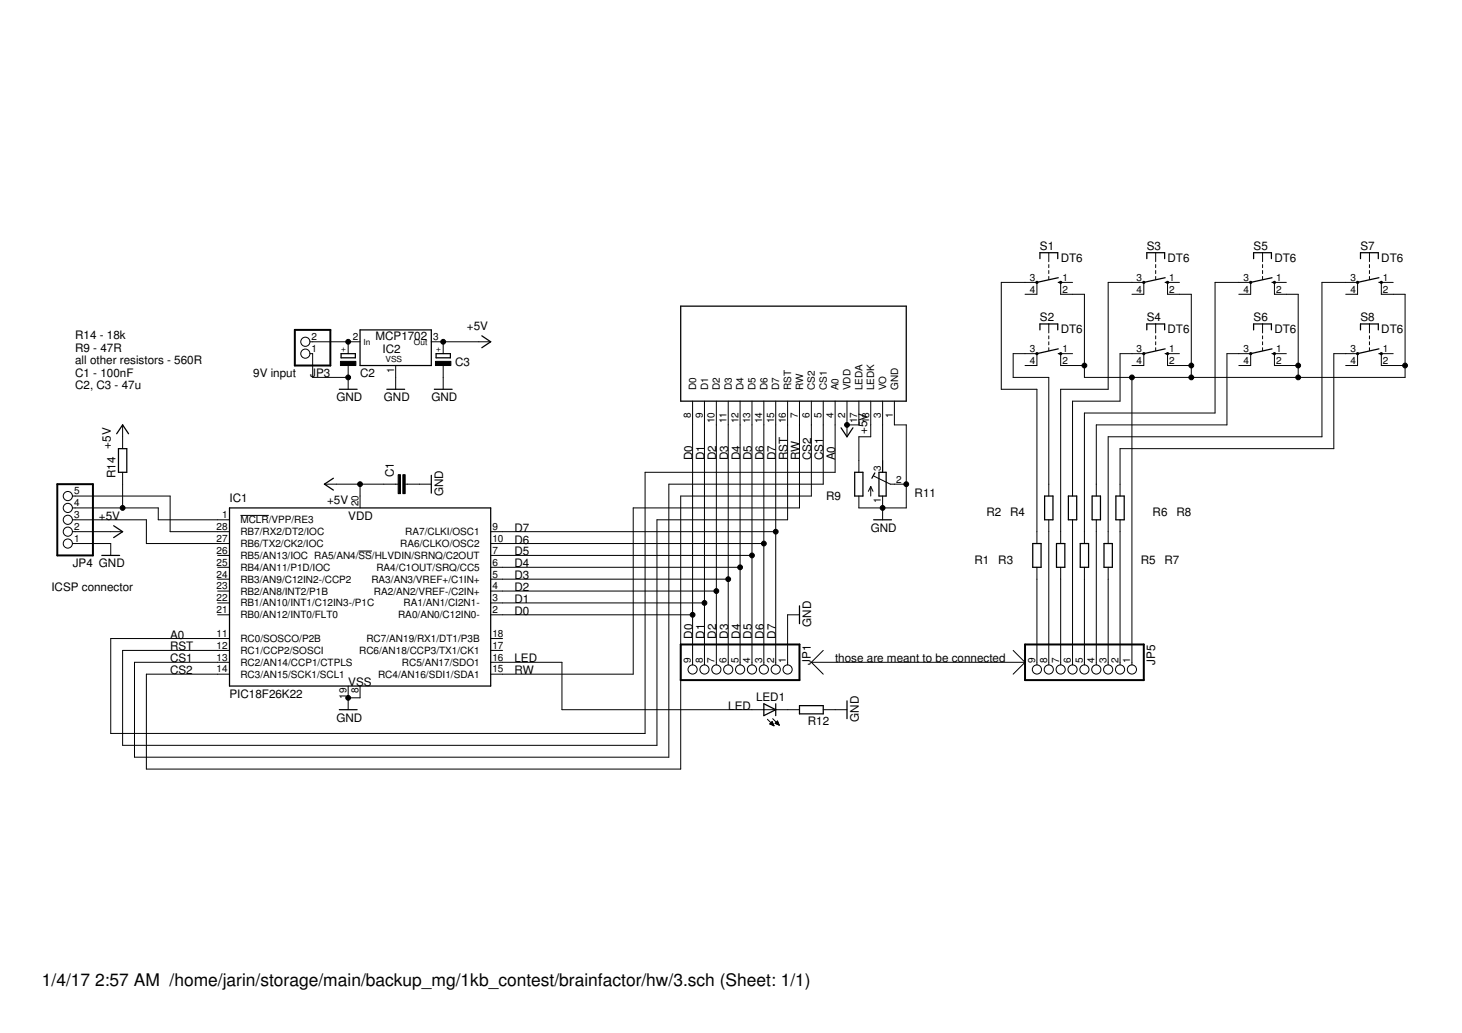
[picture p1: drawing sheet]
<svg xmlns="http://www.w3.org/2000/svg" width="297mm" height="210mm" viewBox="0 0 297 210" stroke-linecap="round" stroke-linejoin="round" font-family="sans-serif">
<g fill="none" stroke="#000" stroke-width=".2">
<path d="M208.3 59.8h2.4v-2.4h-7.3v21.7h7.3v31.3M213.1 51.4v1.8M213.1 53.8v.6M213.1 55v.6M213.1 56.2v.6M217.9 57.4h-2.4v2.4h4.8v16.9h65.2v-16.9h-4.9v-2.4h2.5M230 59.8h2.4v-2.4h-7.3v21.7h-9.6v31.3M234.8 51.4v1.8M234.8 53.8v.6M234.8 55v.6M234.8 56.2v.6M239.6 57.4h-2.4v2.4h4.8v16.9"/>
<path d="M251.7 59.8h2.4v-2.4h-7.2v26.5h-26.6v26.5M256.5 51.4v1.8M256.5 53.8v.6M256.5 55v.6M256.5 56.2v.6M261.3 57.4h-2.4v2.4h4.9v16.9M273.4 59.8h2.4v-2.4h-7.2v31.4h-43.5v21.6M278.2 51.4v1.8M278.2 53.8v.6M278.2 55v.6M278.2 56.2v.6M63 71.9h.5v4.8h7.2"/>
<path d="M63 69.4h10.2M70.7 69.4v2.5M70.7 74.3v4.8M80.4 74.3v4.8M87.6 69.4h12.1M90 69.4v2.5M90 74.3v4.8M208.3 74.3h2.4v-2.4h-4.9v4.8h7.3v24.1M213.1 65.8v1.8M213.1 68.2v.7M213.1 69.4v.7M213.1 70.7v.5"/>
<path d="M217.9 71.9h-2.4v2.4h4.8M230 74.3h2.4v-2.4h-4.8v9.6h-9.7v19.3M230 76.7v58.4M234.8 65.8v1.8M234.8 68.2v.7M234.8 69.4v.7M234.8 70.7v.5M239.6 71.9h-2.4v2.4h4.8M251.7 74.3h2.4v-2.4h-4.8v14.4h-26.6v14.5M256.5 65.8v1.8M256.5 68.2v.7M256.5 69.4v.7"/>
<path d="M256.5 70.7v.5M261.3 71.9h-2.4v2.4h4.9M273.4 74.3h2.4v-2.4h-4.8v19.3h-43.4v9.6M278.2 65.8v1.8M278.2 68.2v.7M278.2 69.4v.7M278.2 70.7v.5M283.1 71.9h-2.5v2.4h4.9M24.9 86.3v4.9M24.9 96v7.2M65.9 98.4h15M73.2 98.4v4.8"/>
<path d="M82.3 98.4h5.3M140.7 81.5v53.6M143.1 81.5v53.6M145.5 81.5v53.6M148 81.5v53.6M150.4 81.5v53.6M152.8 81.5v53.6M155.2 81.5v53.6M157.6 81.5v53.6M160 81.5v24.1h-26.5v45.8h-108.6v-19.2h21.7M162.4 81.5v21.7h-33.7v33.8h-29M164.8 81.5v19.3h-26.5v55.5h-108.6v-19.3h16.9"/>
<path d="M167.3 81.5v16.9h-31.4v55.5h-108.6v-19.3h19.3M169.7 81.5v14.5h-38.6v53h-108.6v-19.2h24.1M172.1 81.5v7.3M174.5 81.5v4.8h-2.4M176.9 81.5v7.3h-2.4v7.2M176.9 98.9v1.9M176.9 98.9l-.5 .9M176.9 98.9l.5 .9M177.5 96.7l3.4 1.7h3.2M179.3 81.5v14.5M181.7 81.5v4.8h2.4v16.9h-9.6v-2.4M14.7 105.6h15v4.8h16.9"/>
<path d="M14.7 103.2h17.5v2.4h14.4M14.7 108h10.2M14.7 100.8h19.9v7.2h12M14.7 110.4h7.8v2.5M44.2 117.7h2.4M44.2 112.9h2.4M44.2 115.3h2.4M48.9 104.7h5.7M72.9 112h2.7M99.7 117.7h48.3M99.7 112.9h53.1M99.7 108h57.9"/>
<path d="M99.7 110.4h55.5M99.7 115.3h50.7M179.3 100.8v4.8M210.7 115.3v19.8M213.1 105.6v29.5M215.5 115.3v19.8M217.9 105.6v29.5M220.3 115.3v19.8M222.7 105.6v29.5M225.1 115.3v19.8M227.6 105.6v29.5M44.2 124.9h2.4"/>
<path d="M44.2 122.5h2.4M44.2 120.1h2.4M70.7 139.4v4.8M73.2 139.4v2.4h-2.5M99.7 124.9h41M99.7 122.5h43.4M99.7 120.1h45.8M99.7 129.8h2.4M99.7 132.2h2.4M99.7 134.6h14.5v9.6h48.2M162.4 124.9h-2.4v10.2M164.8 134.6h43.5"/>
<path d="M164.8 134.6l2.5 2.4M167.3 132.2l-2.5 2.4M205.8 132.2l2.5 2.4M208.3 134.6l-2.5 2.4M155.9 146.2l1.3 1.3M156.4 147.1l.5-.5 .3 .9zM156.4 147.1h.7M156.5 147h.5M156.6 146.9h.4M156.7 147.2h.4M156.7 146.8h.3M156.8 146.7h.1"/>
<path d="M157 147.4h.2M157 146l1.3 1.4M157.2 147.5h.1M157.5 147h.7M157.6 146.9h.5M157.7 146.8h.4M157.8 147.1h.4M157.8 146.7h.2M157.9 146.6h.1M158 146.5l-.5 .5 .8 .4M158 146.5l.3 .9M158.1 147.2h.2"/>
<path d="M167.3 144.2h4.8"/>
<circle cx="62" cy="71.9" r=".93"/>
<circle cx="62" cy="69.4" r=".93"/>
<circle cx="13.8" cy="108" r=".93"/>
<circle cx="13.8" cy="103.2" r=".93"/>
<circle cx="13.8" cy="105.6" r=".93"/>
<circle cx="13.8" cy="100.8" r=".93"/>
<circle cx="13.8" cy="110.4" r=".93"/>
<circle cx="140.7" cy="136" r=".93"/>
<circle cx="143.1" cy="136" r=".93"/>
<circle cx="145.5" cy="136" r=".93"/>
<circle cx="148" cy="136" r=".93"/>
<circle cx="150.4" cy="136" r=".93"/>
<circle cx="152.8" cy="136" r=".93"/>
<circle cx="155.2" cy="136" r=".93"/>
<circle cx="157.6" cy="136" r=".93"/>
<circle cx="160" cy="136" r=".93"/>
<circle cx="210.7" cy="136" r=".93"/>
<circle cx="213.1" cy="136" r=".93"/>
<circle cx="215.5" cy="136" r=".93"/>
<circle cx="217.9" cy="136" r=".93"/>
<circle cx="220.3" cy="136" r=".93"/>
<circle cx="222.7" cy="136" r=".93"/>
<circle cx="225.1" cy="136" r=".93"/>
<circle cx="227.6" cy="136" r=".93"/>
<circle cx="230" cy="136" r=".93"/>
</g>
<g fill="none" stroke="#000" stroke-width=".25">
<path d="M211.3 52.6v-1.2h3.6v1.2M215 57.4h.5M215 56.4l-4.3 1M233 52.6v-1.2h3.6v1.2M236.7 57.4h.5M236.7 56.4l-4.3 1M254.7 52.6v-1.2h3.6v1.2M258.4 57.4h.5M258.4 56.4l-4.3 1M276.4 52.6v-1.2h3.6v1.2M280.2 57.4h.4M280.2 56.4l-4.4 1"/>
<path d="M68.9 79.1h3.7M69.3 71.9h2.9v.8h-2.9zM73.2 67h14.4v7.3h-14.4zM78.6 79.1h3.6M88.2 79.1h3.7M88.6 71.9h2.9v.8h-2.9zM97.9 68.2l1.8 1.2-1.8 1.3M138.3 62.2h45.8v19.3h-45.8zM211.3 67v-1.2h3.6v1.2M215 71.9h.5M215 70.9l-4.3 1M233 67v-1.2h3.6v1.2"/>
<path d="M236.7 71.9h.5M236.7 70.9l-4.3 1M254.7 67v-1.2h3.6v1.2M258.4 71.9h.5M258.4 70.9l-4.3 1M276.4 67v-1.2h3.6v1.2M280.2 71.9h.4M280.2 70.9l-4.4 1M23.7 88.1l1.2-1.8 1.2 1.8M24.1 91.2h1.7v4.8h-1.7zM67.7 97.2l-1.8 1.2 1.8 1.2M87.6 96.6v3.6"/>
<path d="M170.9 86.9l1.2 1.9 1.2-1.9M173.7 96h1.6v4.8h-1.6zM177.7 96.1l-.6 1.1M178.6 96h1.4v4.8h-1.4zM20.7 112.9h3.6M23.1 106.8l1.8 1.2-1.8 1.2M46.6 103.2h53.1v36.2h-53.1zM177.5 105.6h3.6M209.8 110.4h1.7v4.9h-1.7zM212.2 100.8h1.7v4.8h-1.7zM214.7 110.4h1.6v4.9h-1.6zM217.1 100.8h1.7v4.8h-1.7z"/>
<path d="M219.5 110.4h1.7v4.9h-1.7zM221.9 100.8h1.7v4.8h-1.7zM224.3 110.4h1.7v4.9h-1.7zM226.7 100.8h1.7v4.8h-1.7zM162.4 123.1v3.6M68.9 144.2h3.7M155.2 143l2.4 1.2-2.4 1.2zM157.6 143v2.4M162.4 143.4h4.9v1.7h-4.9zM172.1 142.4v3.6"/>
</g>
<g fill="none" stroke="#000" stroke-width=".4">
<path d="M59.9 67h7.2v7.3h-7.2zM11.6 98.4h7.3v14.5h-7.3zM138.3 131h24.1v7.2h-24.1zM208.3 131h24.1v7.2h-24.1z"/>
<circle cx="210.7" cy="57.4" r=".13"/>
<circle cx="215.5" cy="57.4" r=".13"/>
<circle cx="232.4" cy="57.4" r=".13"/>
<circle cx="237.2" cy="57.4" r=".13"/>
<circle cx="254.1" cy="57.4" r=".13"/>
<circle cx="258.9" cy="57.4" r=".13"/>
<circle cx="275.8" cy="57.4" r=".13"/>
<circle cx="280.6" cy="57.4" r=".13"/>
<circle cx="210.7" cy="71.9" r=".13"/>
<circle cx="215.5" cy="71.9" r=".13"/>
<circle cx="232.4" cy="71.9" r=".13"/>
<circle cx="237.2" cy="71.9" r=".13"/>
<circle cx="254.1" cy="71.9" r=".13"/>
<circle cx="258.9" cy="71.9" r=".13"/>
<circle cx="275.8" cy="71.9" r=".13"/>
<circle cx="280.6" cy="71.9" r=".13"/>
</g>
<path d="M69.2 73.4h3.1v.9h-3.1zM88.5 73.4h3.1v.9h-3.1zM80.9 96.5h.5v3.8h-.5zM81.9 96.5h.4v3.8h-.4z" fill="#000" stroke="#000" stroke-width=".2"/>
<g fill="#000" stroke="#000" stroke-width=".2">
<circle cx="70.7" cy="69.4" r=".49"/>
<circle cx="70.7" cy="76.7" r=".49"/>
<circle cx="90" cy="69.4" r=".49"/>
<circle cx="220.3" cy="74.3" r=".49"/>
<circle cx="230" cy="76.7" r=".49"/>
<circle cx="242" cy="74.3" r=".49"/>
<circle cx="242" cy="76.7" r=".49"/>
<circle cx="263.8" cy="74.3" r=".49"/>
<circle cx="263.8" cy="76.7" r=".49"/>
<circle cx="285.5" cy="74.3" r=".49"/>
<circle cx="73.2" cy="98.4" r=".49"/>
<circle cx="172.1" cy="86.3" r=".49"/>
<circle cx="184.1" cy="98.4" r=".49"/>
<circle cx="24.9" cy="103.2" r=".49"/>
<circle cx="148" cy="117.7" r=".49"/>
<circle cx="150.4" cy="115.3" r=".49"/>
<circle cx="152.8" cy="112.9" r=".49"/>
<circle cx="155.2" cy="110.4" r=".49"/>
<circle cx="157.6" cy="108" r=".49"/>
<circle cx="179.3" cy="103.2" r=".49"/>
<circle cx="140.7" cy="124.9" r=".49"/>
<circle cx="143.1" cy="122.5" r=".49"/>
<circle cx="145.5" cy="120.1" r=".49"/>
<circle cx="70.7" cy="141.8" r=".49"/>
</g>
<g font-size="3.5">
<text x="8.5" y="200.4">1/4/17</text>
<text x="19.3" y="200.4">2:57 AM /home/jarin/storage/main/backup_mg/1kb_contest/brainfactor/hw/3.sch (Sheet: 1/1)</text>
</g>
<g font-size="2.4">
<text x="211.3" y="50.8">S1</text>
<text x="215.5" y="53.2">DT6</text>
<text x="233" y="50.8">S3</text>
<text x="237.2" y="53.2">DT6</text>
<text x="254.7" y="50.8">S5</text>
<text x="258.9" y="53.2">DT6</text>
<text x="276.4" y="50.8">S7</text>
<text x="280.6" y="53.2">DT6</text>
<text x="211.3" y="65.2">S2</text>
<text x="233" y="65.2">S4</text>
<text x="254.7" y="65.2">S6</text>
<text x="276.4" y="65.2">S8</text>
<text x="15.3" y="68.9">R14 - 18k</text>
<text x="15.3" y="71.5">R9 - 47R</text>
<text x="76.3" y="69.1">MCP1702</text>
<text x="77.7" y="71.6">IC2</text>
<text x="94.9" y="67">+5V</text>
<text x="215.5" y="67.6">DT6</text>
<text x="237.2" y="67.6">DT6</text>
<text x="258.9" y="67.6">DT6</text>
<text x="280.6" y="67.6">DT6</text>
<text x="15.3" y="74">all other resistors - 560R</text>
<text x="15.3" y="76.6">C1 - 100nF</text>
<text x="51.4" y="76.7">9V input</text>
<text x="63" y="76.6">J</text>
<text x="64.2" y="76.6">P3</text>
<text x="73.2" y="76.7">C2</text>
<text x="92.5" y="74.3">C3</text>
<text x="15.3" y="79.1">C2, C3 - 47u</text>
<text x="68.3" y="81.5">GND</text>
<text x="78" y="81.5">GND</text>
<text x="87.6" y="81.5">GND</text>
<text x="176.2" y="88.2" transform="rotate(-90 176.2 88.2)">+5V</text>
<text x="22.5" y="91.2" transform="rotate(-90 22.5 91.2)">+5V</text>
<text x="140.7" y="93.6" transform="rotate(-90 140.7 93.6)">D0</text>
<text x="143.1" y="93.6" transform="rotate(-90 143.1 93.6)">D1</text>
<text x="145.5" y="93.6" transform="rotate(-90 145.5 93.6)">D2</text>
<text x="148" y="93.6" transform="rotate(-90 148 93.6)">D3</text>
<text x="150.4" y="93.6" transform="rotate(-90 150.4 93.6)">D4</text>
<text x="152.8" y="93.6" transform="rotate(-90 152.8 93.6)">D5</text>
<text x="155.2" y="93.6" transform="rotate(-90 155.2 93.6)">D6</text>
<text x="157.6" y="93.6" transform="rotate(-90 157.6 93.6)">D7</text>
<text x="160" y="93.6" transform="rotate(-90 160 93.6)">RST</text>
<text x="162.4" y="93.6" transform="rotate(-90 162.4 93.6)">RW</text>
<text x="164.8" y="93.6" transform="rotate(-90 164.8 93.6)">CS2</text>
<text x="167.3" y="93.6" transform="rotate(-90 167.3 93.6)">CS1</text>
<text x="169.7" y="93.6" transform="rotate(-90 169.7 93.6)">A0</text>
<text x="23.5" y="97.2" transform="rotate(-90 23.5 97.2)">R14</text>
<text x="80" y="96.9" transform="rotate(-90 80 96.9)">C1</text>
<text x="90" y="100.8" transform="rotate(-90 90 100.8)">GND</text>
<text x="167.8" y="101.5">R9</text>
<text x="185.8" y="100.9">R11</text>
<text x="20.1" y="105.6">+5V</text>
<text x="46.6" y="102">IC1</text>
<text x="66.5" y="102.5">+5V</text>
<text x="70.7" y="105.6">VDD</text>
<text x="200.4" y="104.9">R2</text>
<text x="205.2" y="104.9">R4</text>
<text x="234.2" y="104.9">R6</text>
<text x="239" y="104.9">R8</text>
<text x="104.5" y="112.9">D5</text>
<text x="104.5" y="110.5">D6</text>
<text x="104.5" y="108">D7</text>
<text x="176.9" y="108">GND</text>
<text x="14.8" y="115.2">JP4 GND</text>
<text x="104.5" y="117.7">D3</text>
<text x="104.5" y="115.3">D4</text>
<text x="198" y="114.6">R1</text>
<text x="202.8" y="114.6">R3</text>
<text x="231.8" y="114.6">R5</text>
<text x="236.6" y="114.6">R7</text>
<text x="10.4" y="120.1">ICSP connector</text>
<text x="104.5" y="124.9">D0</text>
<text x="104.5" y="122.5">D1</text>
<text x="104.5" y="120.1">D2</text>
<text x="34.6" y="129.7">A0</text>
<text x="140.7" y="129.7" transform="rotate(-90 140.7 129.7)">D0</text>
<text x="143.1" y="129.7" transform="rotate(-90 143.1 129.7)">D1</text>
<text x="145.5" y="129.7" transform="rotate(-90 145.5 129.7)">D2</text>
<text x="148" y="129.7" transform="rotate(-90 148 129.7)">D3</text>
<text x="150.4" y="129.7" transform="rotate(-90 150.4 129.7)">D4</text>
<text x="152.8" y="129.7" transform="rotate(-90 152.8 129.7)">D5</text>
<text x="155.2" y="129.7" transform="rotate(-90 155.2 129.7)">D6</text>
<text x="157.6" y="129.7" transform="rotate(-90 157.6 129.7)">D7</text>
<text x="164.8" y="127.3" transform="rotate(-90 164.8 127.3)">GND</text>
<text x="34.6" y="132.2">RST</text>
<text x="34.6" y="134.6">CS1</text>
<text x="34.6" y="137">CS2</text>
<text x="104.5" y="137">RW</text>
<text x="104.5" y="134.6">LED</text>
<text x="164.7" y="135" transform="rotate(-90 164.7 135)">JP1</text>
<text x="169.7" y="134.6">those are meant to be connected</text>
<text x="234.7" y="135" transform="rotate(-90 234.7 135)">JP5</text>
<text x="46.6" y="141.8">PIC18F26K22</text>
<text x="70.7" y="139.4">VSS</text>
<text x="153.6" y="142.5">LED1</text>
<text x="68.3" y="146.6">GND</text>
<text x="148" y="144.2">LED</text>
<text x="164.1" y="147.3">R12</text>
<text x="174.5" y="146.6" transform="rotate(-90 174.5 146.6)">GND</text>
</g>
<g font-size="2">
<text x="209.2" y="57.1">3</text>
<text x="209.2" y="59.5">4</text>
<text x="215.8" y="57.1">1</text>
<text x="215.8" y="59.5">2</text>
<text x="230.9" y="57.1">3</text>
<text x="230.9" y="59.5">4</text>
<text x="237.6" y="57.1">1</text>
<text x="237.6" y="59.5">2</text>
<text x="252.6" y="57.1">3</text>
<text x="252.6" y="59.5">4</text>
<text x="259.3" y="57.1">1</text>
<text x="259.3" y="59.5">2</text>
<text x="274.4" y="57.1">3</text>
<text x="274.4" y="59.5">4</text>
<text x="281" y="57.1">1</text>
<text x="281" y="59.5">2</text>
<text x="63.3" y="71.5">1</text>
<text x="63.3" y="69.1">2</text>
<text x="71.7" y="69.1">2</text>
<text x="88" y="69.1">3</text>
<text x="209.2" y="71.5">3</text>
<text x="215.8" y="71.5">1</text>
<text x="230.9" y="71.5">3</text>
<text x="237.6" y="71.5">1</text>
<text x="252.6" y="71.5">3</text>
<text x="259.3" y="71.5">1</text>
<text x="274.4" y="71.5">3</text>
<text x="281" y="71.5">1</text>
<text x="80.1" y="75.7" transform="rotate(-90 80.1 75.7)">1</text>
<text x="209.2" y="73.9">4</text>
<text x="215.8" y="73.9">2</text>
<text x="230.9" y="73.9">4</text>
<text x="237.6" y="73.9">2</text>
<text x="252.6" y="73.9">4</text>
<text x="259.3" y="73.9">2</text>
<text x="274.4" y="73.9">4</text>
<text x="281" y="73.9">2</text>
<text x="141.4" y="79.3" transform="rotate(-90 141.4 79.3)">D0</text>
<text x="143.8" y="79.3" transform="rotate(-90 143.8 79.3)">D1</text>
<text x="146.3" y="79.3" transform="rotate(-90 146.3 79.3)">D2</text>
<text x="148.7" y="79.3" transform="rotate(-90 148.7 79.3)">D3</text>
<text x="151.1" y="79.3" transform="rotate(-90 151.1 79.3)">D4</text>
<text x="153.5" y="79.3" transform="rotate(-90 153.5 79.3)">D5</text>
<text x="155.9" y="79.3" transform="rotate(-90 155.9 79.3)">D6</text>
<text x="158.3" y="79.3" transform="rotate(-90 158.3 79.3)">D7</text>
<text x="160.7" y="79.3" transform="rotate(-90 160.7 79.3)">RST</text>
<text x="163.1" y="79.3" transform="rotate(-90 163.1 79.3)">RW</text>
<text x="165.6" y="79.3" transform="rotate(-90 165.6 79.3)">CS2</text>
<text x="168" y="79.3" transform="rotate(-90 168 79.3)">CS1</text>
<text x="170.4" y="79.3" transform="rotate(-90 170.4 79.3)">A0</text>
<text x="172.8" y="79.3" transform="rotate(-90 172.8 79.3)">VDD</text>
<text x="175.2" y="79.3" transform="rotate(-90 175.2 79.3)">LEDA</text>
<text x="177.6" y="79.3" transform="rotate(-90 177.6 79.3)">LEDK</text>
<text x="180" y="79.3" transform="rotate(-90 180 79.3)">VO</text>
<text x="182.5" y="79.3" transform="rotate(-90 182.5 79.3)">GND</text>
<text x="140.4" y="84.8" transform="rotate(-90 140.4 84.8)">8</text>
<text x="142.8" y="84.8" transform="rotate(-90 142.8 84.8)">9</text>
<text x="145.2" y="86" transform="rotate(-90 145.2 86)">10</text>
<text x="147.6" y="86" transform="rotate(-90 147.6 86)">11</text>
<text x="150" y="86" transform="rotate(-90 150 86)">12</text>
<text x="152.4" y="86" transform="rotate(-90 152.4 86)">13</text>
<text x="154.9" y="86" transform="rotate(-90 154.9 86)">14</text>
<text x="157.3" y="86" transform="rotate(-90 157.3 86)">15</text>
<text x="159.7" y="86" transform="rotate(-90 159.7 86)">16</text>
<text x="162.1" y="84.8" transform="rotate(-90 162.1 84.8)">7</text>
<text x="164.5" y="84.8" transform="rotate(-90 164.5 84.8)">6</text>
<text x="166.9" y="84.8" transform="rotate(-90 166.9 84.8)">5</text>
<text x="169.3" y="84.8" transform="rotate(-90 169.3 84.8)">4</text>
<text x="171.7" y="84.8" transform="rotate(-90 171.7 84.8)">2</text>
<text x="174.2" y="86" transform="rotate(-90 174.2 86)">17</text>
<text x="176.6" y="86" transform="rotate(-90 176.6 86)">18</text>
<text x="179" y="84.8" transform="rotate(-90 179 84.8)">3</text>
<text x="181.4" y="84.8" transform="rotate(-90 181.4 84.8)">1</text>
<text x="179" y="95.6" transform="rotate(-90 179 95.6)">3</text>
<text x="15.1" y="100.5">5</text>
<text x="182.1" y="98.1">2</text>
<text x="15.1" y="107.7">2</text>
<text x="15.1" y="105.3">3</text>
<text x="15.1" y="102.9">4</text>
<text x="44" y="107.7">28</text>
<text x="45.2" y="105.3">1</text>
<text x="48.8" y="106.4">MCLR/VPP/RE3</text>
<text x="72.8" y="102.9" transform="rotate(-90 72.8 102.9)">20</text>
<text x="100" y="107.7">9</text>
<text x="179" y="102.3" transform="rotate(-90 179 102.3)">1</text>
<text x="15.1" y="110.1">1</text>
<text x="44" y="112.5">26</text>
<text x="44" y="110.1">27</text>
<text x="48.8" y="113.6">RB5/AN13/IOC RA5/AN4/SS/HLVDIN/SRNQ/C2OUT</text>
<text x="48.8" y="111.2">RB6/TX2/CK2/IOC</text>
<text x="48.8" y="108.8">RB7/RX2/DT2/IOC</text>
<text x="81.3" y="111.2">RA6/CLKO/OSC2</text>
<text x="82.3" y="108.8">RA7/CLKI/OSC1</text>
<text x="100" y="112.5">7</text>
<text x="100" y="110.1">10</text>
<text x="44" y="119.8">23</text>
<text x="44" y="117.3">24</text>
<text x="44" y="114.9">25</text>
<text x="48.8" y="118.4">RB3/AN9/C12IN2-/CCP2</text>
<text x="48.8" y="116">RB4/AN11/P1D/IOC</text>
<text x="75.5" y="118.4">RA3/AN3/VREF+/C1IN+</text>
<text x="76.5" y="116">RA4/C1OUT/SRQ/CC5</text>
<text x="100" y="119.8">4</text>
<text x="100" y="117.3">5</text>
<text x="100" y="114.9">6</text>
<text x="44" y="124.6">21</text>
<text x="44" y="122.2">22</text>
<text x="48.8" y="125.6">RB0/AN12/INT0/FLT0</text>
<text x="48.8" y="123.2">RB1/AN10/INT1/C12IN3-/P1C</text>
<text x="48.8" y="120.8">RB2/AN8/INT2/P1B</text>
<text x="76" y="120.8">RA2/AN2/VREF-/C2IN+</text>
<text x="80.9" y="125.6">RA0/AN0/C12IN0-</text>
<text x="82" y="123.2">RA1/AN1/CI2N1-</text>
<text x="100" y="124.6">2</text>
<text x="100" y="122.2">3</text>
<text x="44" y="129.4">11</text>
<text x="44" y="131.8">12</text>
<text x="48.8" y="130.5">RC0/SOSCO/P2B</text>
<text x="74.5" y="130.5">RC7/AN19/RX1/DT1/P3B</text>
<text x="100" y="131.8">17</text>
<text x="100" y="129.4">18</text>
<text x="44" y="134.2">13</text>
<text x="44" y="136.6">14</text>
<text x="48.8" y="132.9">RC1/CCP2/SOSCI</text>
<text x="48.8" y="135.3">RC2/AN14/CCP1/CTPLS</text>
<text x="48.8" y="137.7">RC3/AN15/SCK1/SCL1</text>
<text x="73" y="132.9">RC6/AN18/CCP3/TX1/CK1</text>
<text x="76.8" y="137.7">RC4/AN16/SDI1/SDA1</text>
<text x="81.7" y="135.3">RC5/AN17/SDO1</text>
<text x="100" y="136.6">15</text>
<text x="100" y="134.2">16</text>
<text x="140.4" y="134.8" transform="rotate(-90 140.4 134.8)">9</text>
<text x="142.8" y="134.8" transform="rotate(-90 142.8 134.8)">8</text>
<text x="145.2" y="134.8" transform="rotate(-90 145.2 134.8)">7</text>
<text x="147.6" y="134.8" transform="rotate(-90 147.6 134.8)">6</text>
<text x="150" y="134.8" transform="rotate(-90 150 134.8)">5</text>
<text x="152.4" y="134.8" transform="rotate(-90 152.4 134.8)">4</text>
<text x="154.9" y="134.8" transform="rotate(-90 154.9 134.8)">3</text>
<text x="157.3" y="134.8" transform="rotate(-90 157.3 134.8)">2</text>
<text x="159.7" y="134.8" transform="rotate(-90 159.7 134.8)">1</text>
<text x="210.3" y="134.8" transform="rotate(-90 210.3 134.8)">9</text>
<text x="212.8" y="134.8" transform="rotate(-90 212.8 134.8)">8</text>
<text x="215.2" y="134.8" transform="rotate(-90 215.2 134.8)">7</text>
<text x="217.6" y="134.8" transform="rotate(-90 217.6 134.8)">6</text>
<text x="220" y="134.8" transform="rotate(-90 220 134.8)">5</text>
<text x="222.4" y="134.8" transform="rotate(-90 222.4 134.8)">4</text>
<text x="224.8" y="134.8" transform="rotate(-90 224.8 134.8)">3</text>
<text x="227.2" y="134.8" transform="rotate(-90 227.2 134.8)">2</text>
<text x="229.6" y="134.8" transform="rotate(-90 229.6 134.8)">1</text>
<text x="70.4" y="142" transform="rotate(-90 70.4 142)">19</text>
<text x="72.8" y="140.9" transform="rotate(-90 72.8 140.9)">8</text>
</g>
<g font-size="1.7">
<text x="70.2" y="71.5" transform="rotate(-90 70.2 71.5)">+</text>
<text x="73.9" y="70.1">In</text>
<text x="84.1" y="70.1">Out</text>
<text x="89.5" y="71.5" transform="rotate(-90 89.5 71.5)">+</text>
<text x="78.3" y="73.6">VSS</text>
</g>
</svg>
